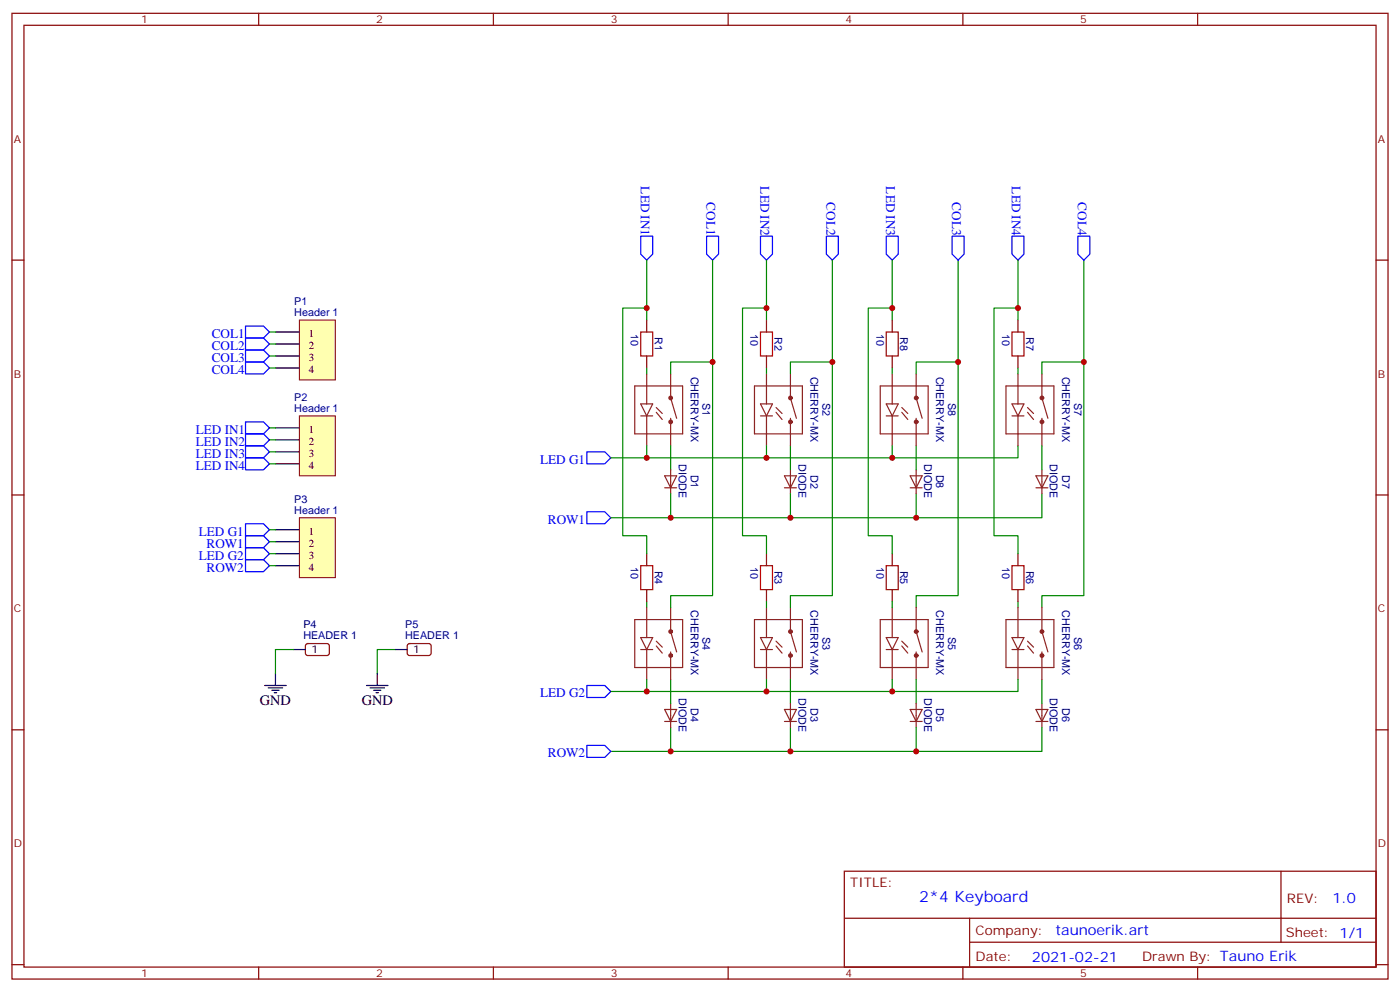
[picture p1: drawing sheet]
<svg xmlns="http://www.w3.org/2000/svg" width="412mm" height="292mm" viewBox="0 0 412 292" stroke-linecap="round" stroke-linejoin="round" font-family="sans-serif">
<g fill="none" stroke="#870000" stroke-width=".35">
<path d="M3.5 3.9h405.4v284.4h-405.4zM7.1 7.4h398.2v277.3h-398.2zM76.2 3.9v3.5M145.3 3.9v3.5M214.5 3.9v3.5M283.6 3.9v3.5M352.8 3.9v3.5M3.5 76.6h3.6M405.3 76.6h3.6M190.5 94.2v3.6M225.8 94.2v3.6M262.8 94.2v3.6"/>
<path d="M299.9 94.2v3.6M190.5 104.8v3.5M225.8 104.8v3.5M262.8 104.8v3.5M299.9 104.8v3.5M3.5 145.7h3.6M405.3 145.7h3.6M190.5 163v3.5M190.5 173.6v3.5M225.8 163v3.5M225.8 173.6v3.5M262.8 163v3.5"/>
<path d="M262.8 173.6v3.5M299.9 163v3.5M299.9 173.6v3.5M3.5 214.9h3.6M405.3 214.9h3.6M248.7 256.5h156.6v28.2h-156.6zM377.3 256.5v20.9M248.7 270.4h156.5M285.6 277.4h119.6M285.6 270.4v14.1M3.5 284h3.6M76.2 284.7v3.6"/>
<path d="M145.3 284.7v3.6M214.5 284.7v3.6M283.6 284.7v3.6M352.8 284.7v3.6M405.3 284h3.6"/>
</g>
<g fill="none" stroke="#8c2424" stroke-width=".35">
<path d="M187 113.6h14.1v14.1h-14.1zM188.7 118.9h3.6l-1.8 3.5zM190.5 110.1v8.8M193.3 120l1.8 1.7M197.6 110.1v7.1l1.7 6M222.2 113.6h14.2v14.1h-14.2zM224 118.9h3.5l-1.7 3.5zM225.8 110.1v8.8M228.6 120l1.8 1.7M232.8 110.1v7.1l1.8 6M259.3 113.6h14.1v14.1h-14.1zM261.1 118.9h3.5l-1.8 3.5z"/>
<path d="M262.8 110.1v8.8M265.6 120l1.8 1.7M269.9 110.1v7.1l1.7 6M296.3 113.6h14.1v14.1h-14.1zM298.1 118.9h3.5l-1.7 3.5zM299.9 110.1v8.8M302.7 120l1.7 1.7M306.9 110.1v7.1l1.8 6M188.7 122.4h3.6M190.5 122.4v8.9M193.3 121.4l1.8 2.1M197.6 123.2v8.1"/>
<path d="M197.6 138.3v7.1M224 122.4h3.5M225.8 122.4v8.9M228.6 121.4l1.8 2.1M232.8 123.2v8.1M232.8 138.3v7.1M261.1 122.4h3.5M262.8 122.4v8.9M265.6 121.4l1.8 2.1M269.9 123.2v8.1M269.9 138.3v7.1M298.1 122.4h3.5"/>
<path d="M299.9 122.4v8.9M302.7 121.4l1.7 2.1M306.9 123.2v8.1M306.9 138.3v7.1M195.8 140.1h3.5l-1.7 3.5zM195.8 143.6h3.5M231.1 143.6h3.5M231.1 140.1h3.5l-1.8 3.5zM268.1 143.6h3.5M268.1 140.1h3.5l-1.7 3.5zM305.2 143.6h3.5M305.2 140.1h3.5l-1.8 3.5z"/>
<path d="M190.5 178.9v8.8M197.6 178.9v7l1.7 6M225.8 178.9v8.8M232.8 178.9v7l1.8 6M262.8 178.9v8.8M269.9 178.9v7l1.7 6M299.9 178.9v8.8M306.9 178.9v7l1.8 6M187 182.4h14.1v14.1h-14.1zM188.7 191.2h3.6M188.7 187.7h3.6l-1.8 3.5zM190.5 191.2v8.9"/>
<path d="M193.3 188.8l1.8 1.7M193.3 190.2l1.8 2.1M197.6 191.9v8.2M222.2 182.4h14.2v14.1h-14.2zM224 187.7h3.5l-1.7 3.5zM224 191.2h3.5M225.8 191.2v8.9M228.6 188.8l1.8 1.7M228.6 190.2l1.8 2.1M232.8 191.9v8.2M259.3 182.4h14.1v14.1h-14.1zM261.1 191.2h3.5"/>
<path d="M261.1 187.7h3.5l-1.8 3.5zM262.8 191.2v8.9M265.6 188.8l1.8 1.7M265.6 190.2l1.8 2.1M269.9 191.9v8.2M296.3 182.4h14.1v14.1h-14.1zM298.1 191.2h3.5M298.1 187.7h3.5l-1.7 3.5zM299.9 191.2v8.9M302.7 188.8l1.7 1.7M302.7 190.2l1.7 2.1M306.9 191.9v8.2"/>
<path d="M195.8 212.4h3.5M195.8 208.9h3.5l-1.7 3.5zM197.6 207.1v7.1M231.1 208.9h3.5l-1.8 3.5zM231.1 212.4h3.5M232.8 207.1v7.1M268.1 212.4h3.5M268.1 208.9h3.5l-1.7 3.5zM269.9 207.1v7.1M305.2 212.4h3.5M305.2 208.9h3.5l-1.8 3.5zM306.9 207.1v7.1"/>
</g>
<g fill="none" stroke="#8c2424" stroke-width=".71">
<circle cx="197.6" cy="117.2" r=".35"/>
<circle cx="232.8" cy="117.2" r=".35"/>
<circle cx="269.9" cy="117.2" r=".35"/>
<circle cx="306.9" cy="117.2" r=".35"/>
<circle cx="197.6" cy="124.2" r=".35"/>
<circle cx="232.8" cy="124.2" r=".35"/>
<circle cx="269.9" cy="124.2" r=".35"/>
<circle cx="306.9" cy="124.2" r=".35"/>
<circle cx="197.6" cy="193" r=".35"/>
<circle cx="197.6" cy="185.9" r=".35"/>
<circle cx="232.8" cy="185.9" r=".35"/>
<circle cx="232.8" cy="193" r=".35"/>
<circle cx="269.9" cy="185.9" r=".35"/>
<circle cx="269.9" cy="193" r=".35"/>
<circle cx="306.9" cy="185.9" r=".35"/>
<circle cx="306.9" cy="193" r=".35"/>
</g>
<g fill="none" stroke="#008700" stroke-width=".35">
<path d="M190.5 76.6v17.6M209.9 76.6v30M225.8 76.6v17.6M245.2 76.6v30M262.8 76.6v17.6M282.2 76.6v30M299.9 76.6v17.6M319.3 76.6v30M190.5 90.7h-7.1v67h7.1v5.3M225.8 90.7h-7.1v67h7.1v5.3M262.8 90.7h-7v67h7v5.3M299.9 90.7h-7.1v67h7.1v5.3"/>
<path d="M190.5 108.3v1.8M197.6 110.1v-3.5h12.3v68.8h-12.3v3.5M225.8 108.3v1.8M232.8 110.1v-3.5h12.4v68.8h-12.4v3.5M262.8 108.3v1.8M269.9 110.1v-3.5h12.3v68.8h-12.3v3.5M299.9 108.3v1.8M306.9 110.1v-3.5h12.4v68.8h-12.4v3.5M190.5 131.3v3.5h-10.6M197.6 131.3v7M225.8 131.3v3.5h-35.3M232.8 131.3v7"/>
<path d="M262.8 131.3v3.5h-37M269.9 131.3v7M299.9 131.3v3.5h-37.1M306.9 131.3v7M179.9 152.4h17.7M197.6 145.4v7h35.2v-7M232.8 152.4h37.1M269.9 145.4v7h37v-7M190.5 177.1v1.8M225.8 177.1v1.8M262.8 177.1v1.8M299.9 177.1v1.8"/>
<path d="M190.5 200.1v3.5h-10.6M197.6 214.2v7h35.2v-7M197.6 200.1v7M225.8 200.1v3.5h-35.3M232.8 200.1v7M262.8 200.1v3.5h-37M269.9 214.2v7h37v-7M269.9 200.1v7M299.9 200.1v3.5h-37.1M306.9 200.1v7M179.9 221.2h17.7M232.8 221.2h37.1"/>
</g>
<path d="M188.7 97.8h3.6v7h-3.6zM224 97.8h3.5v7h-3.5zM261.1 97.8h3.5v7h-3.5zM298.1 97.8h3.5v7h-3.5zM188.7 166.5h3.6v7.1h-3.6zM224 166.5h3.5v7.1h-3.5zM261.1 166.5h3.5v7.1h-3.5zM298.1 166.5h3.5v7.1h-3.5z" fill="none" stroke="#a10000" stroke-width=".35"/>
<g fill="none" stroke="#00f" stroke-width=".35">
<path d="M188.7 69.5h3.6v5.3l-1.8 1.8-1.8-1.8zM208.1 69.5h3.6v5.3l-1.8 1.8-1.8-1.8zM224 69.5h3.5v5.3l-1.7 1.8-1.8-1.8zM243.4 69.5h3.5v5.3l-1.7 1.8-1.8-1.8zM261.1 69.5h3.5v5.3l-1.8 1.8-1.7-1.8zM280.5 69.5h3.5v5.3l-1.8 1.8-1.7-1.8zM298.1 69.5h3.5v5.3l-1.7 1.8-1.8-1.8zM317.5 69.5h3.5v5.3l-1.7 1.8-1.8-1.8zM72.3 99.5h5.3l1.8 1.8-1.8 1.7h-5.3zM72.3 96h5.3l1.8 1.8-1.8 1.7h-5.3zM72.3 106.6h5.3l1.8 1.7-1.8 1.8h-5.3zM72.3 103h5.3l1.8 1.8-1.8 1.8h-5.3z"/>
<path d="M72.3 134.8h5.3l1.8 1.8-1.8 1.7h-5.3zM72.3 131.3h5.3l1.8 1.7-1.8 1.8h-5.3zM72.3 127.7h5.3l1.8 1.8-1.8 1.8h-5.3zM72.3 124.2h5.3l1.8 1.8-1.8 1.7h-5.3zM172.9 133h5.3l1.7 1.8-1.7 1.8h-5.3zM72.3 157.7h5.3l1.8 1.8-1.8 1.8h-5.3zM72.3 154.2h5.3l1.8 1.8-1.8 1.7h-5.3zM172.9 150.7h5.3l1.7 1.7-1.7 1.8h-5.3zM72.3 164.8h5.3l1.8 1.7-1.8 1.8h-5.3zM72.3 161.3h5.3l1.8 1.7-1.8 1.8h-5.3zM172.9 219.5h5.3l1.7 1.7-1.7 1.8h-5.3zM172.9 201.8h5.3l1.7 1.8-1.7 1.8h-5.3z"/>
</g>
<path d="M88.2 152.4h10.6v17.7h-10.6z" fill="#ffffb0" stroke="#800000" stroke-width=".29"/>
<path d="M81.1 156h7.1M81.1 159.5h7.1M81.1 163h7.1M81.1 166.5h7.1" fill="none" stroke="#000" stroke-width=".35"/>
<path d="M88.2 94.2h10.6v17.7h-10.6z" fill="#ffffb0" stroke="#800000" stroke-width=".29"/>
<path d="M81.1 97.8h7.1M81.1 101.3h7.1M81.1 104.8h7.1M81.1 108.3h7.1" fill="none" stroke="#000" stroke-width=".35"/>
<path d="M88.2 122.4h10.6v17.7h-10.6z" fill="#ffffb0" stroke="#800000" stroke-width=".29"/>
<g fill="none" stroke="#000" stroke-width=".35">
<path d="M81.1 126h7.1M81.1 129.5h7.1M81.1 133h7.1M81.1 136.6h7.1M81.1 198.3v3.5M86.4 191.2h3.6M111.1 198.3v3.5M116.4 191.2h3.5M78 201.8h6.3M79 202.5h4.3M80.1 203.2h2.1M80.8 203.9h.7"/>
<path d="M107.9 201.8h6.4M109 202.5h4.2M110.1 203.2h2.1M110.8 203.9h.7"/>
</g>
<g fill="none" stroke="#008700" stroke-width=".35">
<path d="M79.4 97.8h1.7M79.4 101.3h1.7M79.4 104.8h1.7M79.4 108.3h1.7M79.4 126h1.7M79.4 129.5h1.7M79.4 133h1.7M79.4 136.6h1.7M79.4 156h1.7M79.4 159.5h1.7M79.4 163h1.7M79.4 166.5h1.7"/>
<path d="M86.4 191.2h-5.3v7.1M116.4 191.2h-5.3v7.1"/>
</g>
<path d="M90.2 189.7l.5-.2h5.9l.4 .7-.1 2.4-.6 .4-5.9-.1-.4-.6v-2.1zM120.2 189.7l.4-.2h6l.4 .7-.1 2.4-.6 .4-5.9-.1-.5-.6v-2.1z" fill="none" stroke="#870000" stroke-width=".35"/>
<g fill="#c00">
<circle cx="209.9" cy="106.6" r=".88"/>
<circle cx="245.2" cy="106.6" r=".88"/>
<circle cx="319.3" cy="106.6" r=".88"/>
<circle cx="282.2" cy="106.6" r=".88"/>
<circle cx="190.5" cy="90.7" r=".88"/>
<circle cx="190.5" cy="203.6" r=".88"/>
<circle cx="190.5" cy="134.8" r=".88"/>
<circle cx="197.6" cy="152.4" r=".88"/>
<circle cx="197.6" cy="221.2" r=".88"/>
<circle cx="225.8" cy="90.7" r=".88"/>
<circle cx="225.8" cy="134.8" r=".88"/>
<circle cx="232.8" cy="152.4" r=".88"/>
<circle cx="225.8" cy="203.6" r=".88"/>
<circle cx="232.8" cy="221.2" r=".88"/>
<circle cx="262.8" cy="90.7" r=".88"/>
<circle cx="262.8" cy="134.8" r=".88"/>
<circle cx="269.9" cy="152.4" r=".88"/>
<circle cx="262.8" cy="203.6" r=".88"/>
<circle cx="269.9" cy="221.2" r=".88"/>
<circle cx="299.9" cy="90.7" r=".88"/>
</g>
<text font-size="4.6" fill="#00f" x="270.8" y="265.5">2*4 Keyboard</text>
<g font-size="4.2">
<text x="76.6" y="207.5">GND</text>
<text x="106.5" y="207.5">GND</text>
</g>
<g font-size="4.2" fill="#00f">
<text x="392.5" y="265.8">1.0</text>
<text x="310.9" y="275.3">taunoerik.art</text>
<text x="304" y="283.1">2021-02-21</text>
</g>
<g font-size="3.9" fill="#00f">
<text x="188.7" y="54.9" transform="rotate(90 188.7 54.9)">LED IN1</text>
<text x="208.1" y="59.6" transform="rotate(90 208.1 59.6)">COL1</text>
<text x="224" y="54.9" transform="rotate(90 224 54.9)">LED IN2</text>
<text x="243.4" y="59.6" transform="rotate(90 243.4 59.6)">COL2</text>
<text x="261.1" y="54.9" transform="rotate(90 261.1 54.9)">LED IN3</text>
<text x="280.5" y="59.6" transform="rotate(90 280.5 59.6)">COL3</text>
<text x="298.1" y="54.9" transform="rotate(90 298.1 54.9)">LED IN4</text>
<text x="317.5" y="59.6" transform="rotate(90 317.5 59.6)">COL4</text>
<text x="62.4" y="99.5">COL1</text>
<text x="62.4" y="106.6">COL3</text>
<text x="62.4" y="103">COL2</text>
<text x="62.4" y="110.1">COL4</text>
<text x="57.7" y="131.3">LED IN2</text>
<text x="57.7" y="127.7">LED IN1</text>
<text x="57.7" y="134.8">LED IN3</text>
<text x="159.1" y="136.6">LED G1</text>
<text x="57.7" y="138.3">LED IN4</text>
<text x="161.4" y="154.2">ROW1</text>
<text x="58.6" y="157.7">LED G1</text>
<text x="60.8" y="161.3">ROW1</text>
<text x="58.6" y="164.8">LED G2</text>
<text x="60.8" y="168.3">ROW2</text>
<text x="159.1" y="205.4">LED G2</text>
<text x="161.4" y="223">ROW2</text>
</g>
<g font-size="3.9" fill="#800">
<text x="250.5" y="261.1">TITLE:</text>
<text x="379.1" y="265.8">REV:</text>
<text x="287.4" y="275.3">Company:</text>
<text x="378.7" y="275.9">Sheet: 1/1</text>
<text x="287.4" y="283">Date:</text>
<text x="336.4" y="283.1">Drawn By: Tauno Erik</text>
</g>
<g font-size="3.2" fill="#800">
<text x="41.6" y="6.9">1</text>
<text x="110.8" y="6.9">2</text>
<text x="179.9" y="6.9">3</text>
<text x="249.1" y="6.9">4</text>
<text x="318.2" y="6.9">5</text>
<text x="4.1" y="42">A</text>
<text x="405.9" y="42">A</text>
<text x="4.1" y="111.2">B</text>
<text x="405.9" y="111.2">B</text>
<text x="4.1" y="180.3">C</text>
<text x="405.9" y="180.3">C</text>
<text x="4.1" y="249.4">D</text>
<text x="405.9" y="249.4">D</text>
<text x="41.6" y="287.7">1</text>
<text x="110.8" y="287.7">2</text>
<text x="179.9" y="287.7">3</text>
<text x="249.1" y="287.7">4</text>
<text x="318.2" y="287.7">5</text>
</g>
<g font-size="3.2" fill="#000080">
<text x="86.7" y="89.9">P1</text>
<text x="86.7" y="93.2">Header 1</text>
<text x="185.8" y="98.2" transform="rotate(90 185.8 98.2)">10</text>
<text x="192.9" y="99.2" transform="rotate(90 192.9 99.2)">R1</text>
<text x="221.1" y="98.2" transform="rotate(90 221.1 98.2)">10</text>
<text x="228.1" y="99.2" transform="rotate(90 228.1 99.2)">R2</text>
<text x="258.1" y="98.2" transform="rotate(90 258.1 98.2)">10</text>
<text x="265.2" y="99.2" transform="rotate(90 265.2 99.2)">R8</text>
<text x="295.2" y="98.2" transform="rotate(90 295.2 98.2)">10</text>
<text x="302.2" y="99.2" transform="rotate(90 302.2 99.2)">R7</text>
<text x="203.5" y="110.9" transform="rotate(90 203.5 110.9)">CHERRY-MX</text>
<text x="238.8" y="110.9" transform="rotate(90 238.8 110.9)">CHERRY-MX</text>
<text x="275.8" y="110.9" transform="rotate(90 275.8 110.9)">CHERRY-MX</text>
<text x="312.9" y="110.9" transform="rotate(90 312.9 110.9)">CHERRY-MX</text>
<text x="86.7" y="118.1">P2</text>
<text x="207" y="118.7" transform="rotate(90 207 118.7)">S1</text>
<text x="242.3" y="118.7" transform="rotate(90 242.3 118.7)">S2</text>
<text x="279.3" y="118.7" transform="rotate(90 279.3 118.7)">S8</text>
<text x="316.4" y="118.7" transform="rotate(90 316.4 118.7)">S7</text>
<text x="86.7" y="121.4">Header 1</text>
<text x="199.9" y="136.6" transform="rotate(90 199.9 136.6)">DIODE</text>
<text x="235.2" y="136.6" transform="rotate(90 235.2 136.6)">DIODE</text>
<text x="272.3" y="136.6" transform="rotate(90 272.3 136.6)">DIODE</text>
<text x="309.3" y="136.6" transform="rotate(90 309.3 136.6)">DIODE</text>
<text x="203.5" y="139.7" transform="rotate(90 203.5 139.7)">D1</text>
<text x="238.8" y="139.8" transform="rotate(90 238.8 139.8)">D2</text>
<text x="275.8" y="139.7" transform="rotate(90 275.8 139.7)">D8</text>
<text x="312.9" y="139.8" transform="rotate(90 312.9 139.8)">D7</text>
<text x="86.7" y="148.1">P3</text>
<text x="86.7" y="151.4">Header 1</text>
<text x="185.8" y="167" transform="rotate(90 185.8 167)">10</text>
<text x="192.9" y="168" transform="rotate(90 192.9 168)">R4</text>
<text x="221.1" y="167" transform="rotate(90 221.1 167)">10</text>
<text x="228.1" y="168" transform="rotate(90 228.1 168)">R3</text>
<text x="258.1" y="167" transform="rotate(90 258.1 167)">10</text>
<text x="265.2" y="168" transform="rotate(90 265.2 168)">R5</text>
<text x="295.2" y="167" transform="rotate(90 295.2 167)">10</text>
<text x="302.2" y="168" transform="rotate(90 302.2 168)">R6</text>
<text x="203.5" y="179.7" transform="rotate(90 203.5 179.7)">CHERRY-MX</text>
<text x="238.8" y="179.7" transform="rotate(90 238.8 179.7)">CHERRY-MX</text>
<text x="275.8" y="179.7" transform="rotate(90 275.8 179.7)">CHERRY-MX</text>
<text x="312.9" y="179.7" transform="rotate(90 312.9 179.7)">CHERRY-MX</text>
<text x="89.4" y="184.9">P4</text>
<text x="119.3" y="184.9">P5</text>
<text x="89.4" y="188.1">HEADER 1</text>
<text x="119.3" y="188.1">HEADER 1</text>
<text x="207" y="187.5" transform="rotate(90 207 187.5)">S4</text>
<text x="242.3" y="187.5" transform="rotate(90 242.3 187.5)">S3</text>
<text x="279.3" y="187.5" transform="rotate(90 279.3 187.5)">S5</text>
<text x="316.4" y="187.5" transform="rotate(90 316.4 187.5)">S6</text>
<text x="199.9" y="205.4" transform="rotate(90 199.9 205.4)">DIODE</text>
<text x="203.5" y="208.5" transform="rotate(90 203.5 208.5)">D4</text>
<text x="235.2" y="205.4" transform="rotate(90 235.2 205.4)">DIODE</text>
<text x="238.8" y="208.6" transform="rotate(90 238.8 208.6)">D3</text>
<text x="272.3" y="205.4" transform="rotate(90 272.3 205.4)">DIODE</text>
<text x="275.8" y="208.5" transform="rotate(90 275.8 208.5)">D5</text>
<text x="309.3" y="205.4" transform="rotate(90 309.3 205.4)">DIODE</text>
<text x="312.9" y="208.6" transform="rotate(90 312.9 208.6)">D6</text>
</g>
<g font-size="3.2">
<text x="91" y="99.3">1</text>
<text x="91" y="102.9">2</text>
<text x="91" y="106.4">3</text>
<text x="91" y="109.9">4</text>
<text x="91" y="127.6">1</text>
<text x="91" y="131.1">2</text>
<text x="91" y="134.6">3</text>
<text x="91" y="138.1">4</text>
<text x="91" y="157.6">1</text>
<text x="91" y="161.1">2</text>
<text x="91" y="164.6">3</text>
<text x="91" y="168.1">4</text>
<text x="91.7" y="192.3">1</text>
<text x="121.7" y="192.3">1</text>
</g>
</svg>
